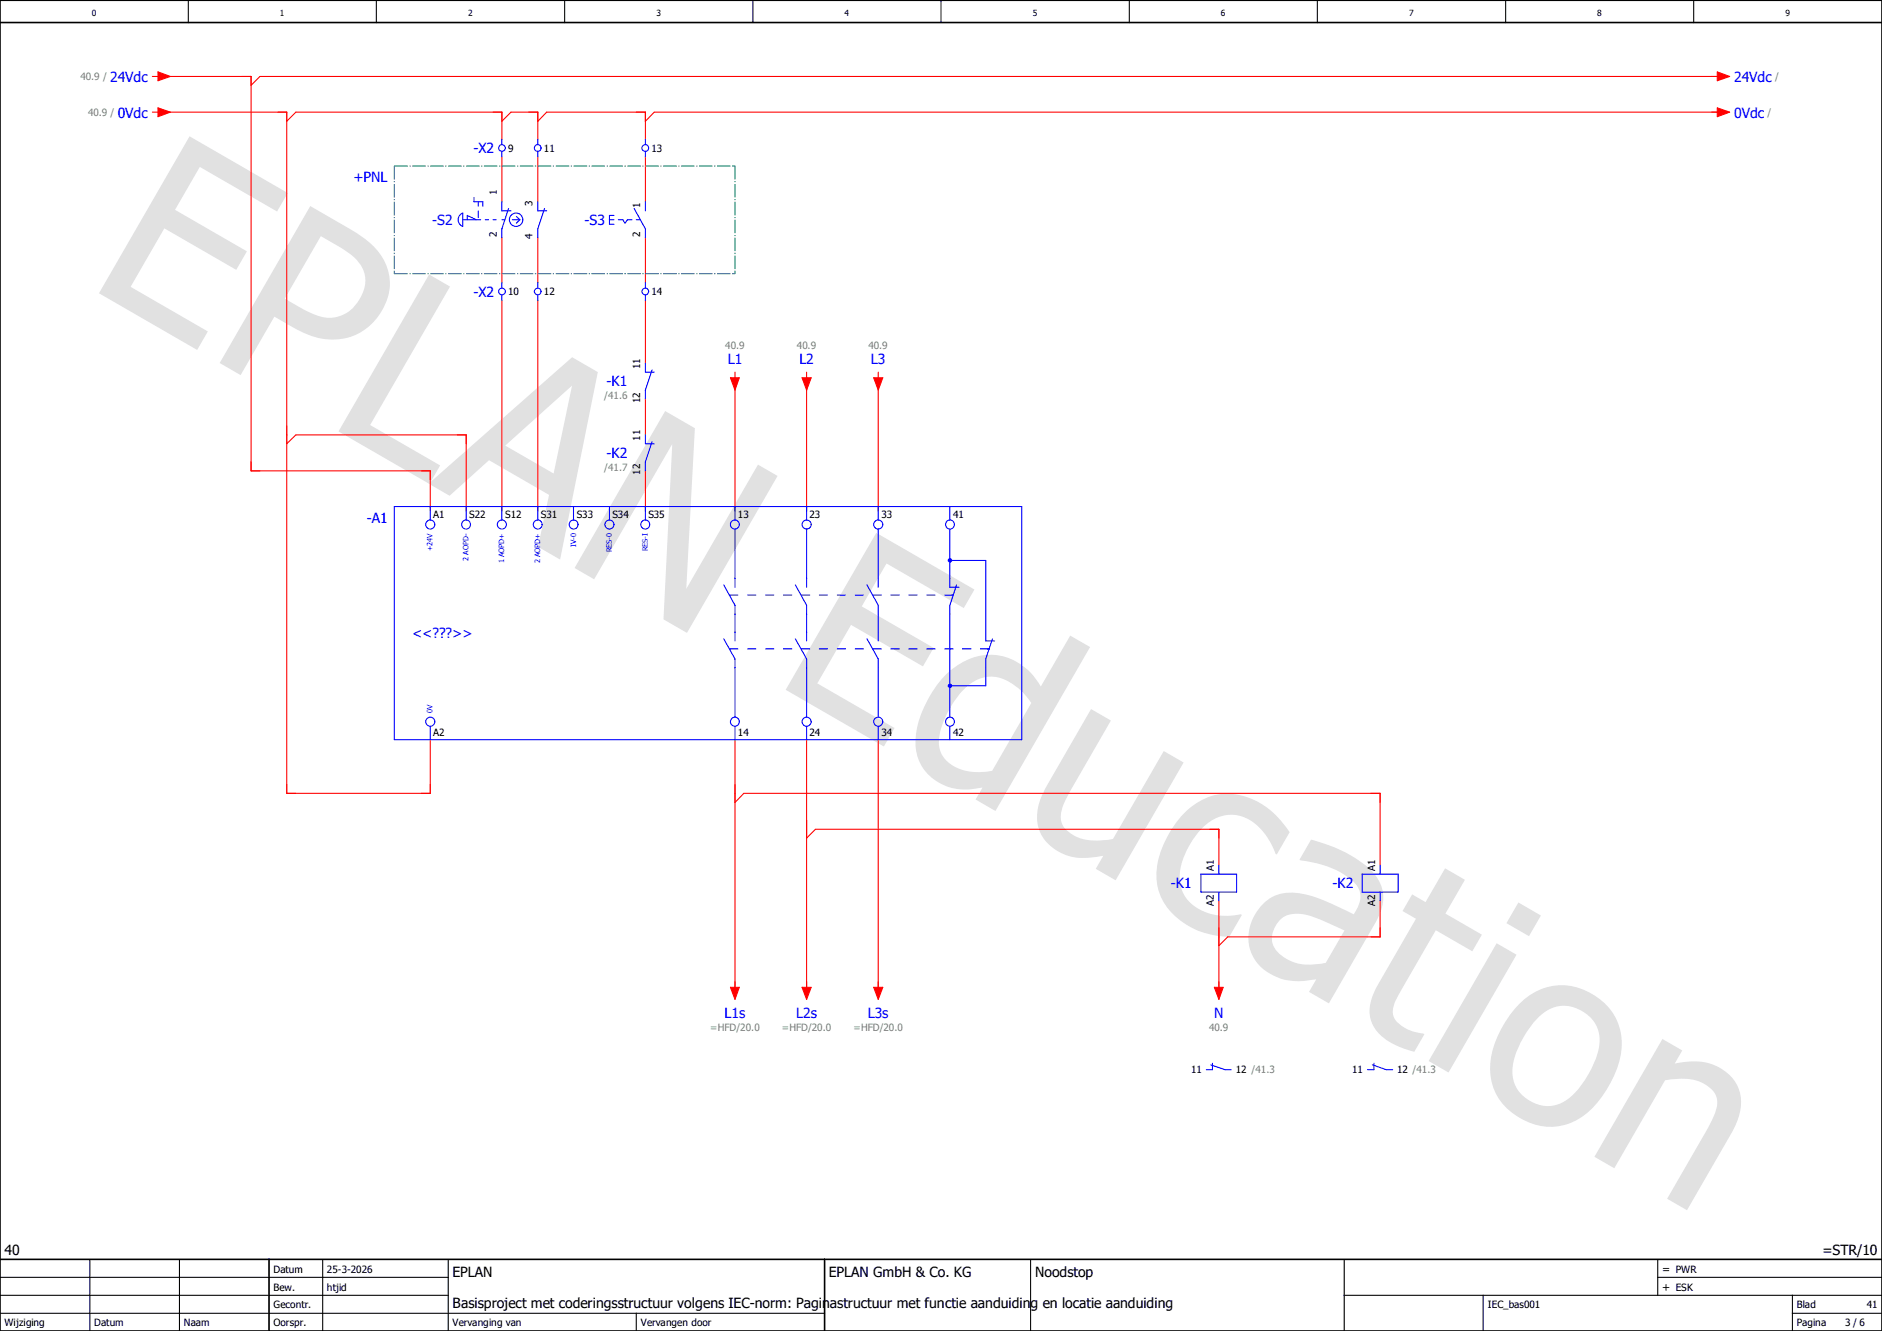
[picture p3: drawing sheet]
<svg xmlns="http://www.w3.org/2000/svg" width="297mm" height="210mm" viewBox="0 0 297 210" stroke-linecap="round" stroke-linejoin="round" font-family="sans-serif">
<path d="M210.1 -.1l-210.1 210.2M0 160.4l70.2 49.6M0 210v.1" fill="none" stroke="#fff" stroke-width=".16"/>
<g fill="none" stroke="#000" stroke-width=".17">
<path d="M29.7 0v3.6M59.4 0v3.6M89.1 0v3.6M118.8 0v3.6M148.5 0v3.6M178.2 0v3.6M207.9 0v3.6M237.6 0v3.6M267.3 0v3.6M14.2 198.7v11.3M28.3 198.7v11.3M50.9 198.7v11.3"/>
<path d="M70.7 198.7v11.3M162.6 198.7v11.3M212.1 198.7v11.3M261.6 198.7v5.7M0 207.2h130.1M0 204.4h70.7M0 201.5h70.7M100.4 207.2v2.8M212.1 204.4h84.9M234.1 204.4v5.6M261.6 201.5h35.4M282.9 207.2h14.1"/>
<path d="M282.9 204.4v5.6"/>
</g>
<path d="M0 3.6h297M0 0h297v210h-297zM0 198.7h297M42.5 198.7v11.3M130.1 198.7v11.3" fill="none" stroke="#000" stroke-width=".25"/>
<path d="M29.9 21.5l15.5 9-1.7 2.9-12.2-7.1-3.9 6.8 11.4 6.6-1.7 2.9-11.4-6.6-5.3 9.3 12.2 7-1.7 2.9-15.5-8.9zM49 32.5l6.2 3.6a12.1 12.1 0 0 1 5.8 5.9 8.4 8.4 0 0 1-2.2 8.9 9.4 9.4 0 0 1-11.2 1.4l-4.3-2.3-5.3 9.2-3.3-1.9zM50.6 37.3l-5.7 9.8 2.3 1.3a8.8 8.8 0 0 0 5.6 1.7 6.1 6.1 0 0 0 4.7-6.9 7.2 7.2 0 0 0-3.6-4.1zM67.7 43.3l3.3 1.9-12.6 21.9 11.1 6.3-1.7 3-14.4-8.3zM67.6 76.3l22.7-19.9 4 2.3-5.9 29.6-3.5-2 1.8-8.2-9.5-5.5-6.2 5.6zM79.7 70.3l7.7 4.4 2.9-13.9zM105 64.9l4.7 2.7-1.4 25.3 11.3-19.6 3.1 1.8-14.3 24.8-3.7-2.2 1.4-27.6-12.3 21.3-3.1-1.8zM138.3 84.1l15.5 8.9-1.7 2.9-12.2-7-3.9 6.8 11.3 6.5-1.6 2.9-11.4-6.5-5.3 9.2 12.2 7.1-1.7 2.9-15.5-9zM149.4 106.4a9.3 9.3 0 0 1 9.9-2.5 9.8 9.8 0 0 1 5 4.4l4.6-8 3.1 1.8-14.9 25.9-3.1-1.8 1.1-1.9a8.7 8.7 0 0 1-9.1-2.7 8.4 8.4 0 0 1-1-8 18.7 18.7 0 0 1 4.4-7.2zM152.1 108.8a14 14 0 0 0-3.9 8.4 4.8 4.8 0 0 0 4.1 4.4 10.4 10.4 0 0 0 4.3 0l6.2-10.7a9.3 9.3 0 0 0-5.7-4.1 5.9 5.9 0 0 0-5 2zM172.2 111.9l3.1 1.8-6.4 11.1a8.6 8.6 0 0 0-1.5 4.4 4 4 0 0 0 3 3 10.8 10.8 0 0 0 5.2 .2l8.1-13.9 3.1 1.8-10.7 18.6-3.2-1.8 1.2-2.1a9.5 9.5 0 0 1-7.1-.7 6.3 6.3 0 0 1-2.9-8l1.1-2.4zM186.7 128.5a9.4 9.4 0 0 1 12.7-1.5 14.8 14.8 0 0 1 4.1 4.3l-2 3.5-.2-.1a9.9 9.9 0 0 0-4.8-5.7 6.1 6.1 0 0 0-7.2 2.1 12 12 0 0 0-3.1 7.5 6.1 6.1 0 0 0 5.1 5.7 10.3 10.3 0 0 0 4.5 0l.2 .1-2 3.5a12.3 12.3 0 0 1-10.6-6 10 10 0 0 1 .4-9.1l1.6-2.7zM201.9 145.2a3.6 3.6 0 0 0-.3 5 7.5 7.5 0 0 0 7.1 1.8l.5-.1 3-5.1-2.4-1.1a10.6 10.6 0 0 0-6-1.5 3.1 3.1 0 0 0-1.9 1zM206.9 132.5a20.8 20.8 0 0 1 9.9 5.3 6 6 0 0 1 .6 7.3l-7.7 13.2-3.1-1.8 1.1-2a10 10 0 0 1-7.9-1.2 6.7 6.7 0 0 1-1.1-9.9 6.4 6.4 0 0 1 7-2.3 36.2 36.2 0 0 1 7.9 3.2 4.3 4.3 0 0 0 .9-3.8 7.3 7.3 0 0 0-3.8-3.3 22.3 22.3 0 0 0-5.6-1.5zM222.9 141.1l2.1 1.2 3.1-5.3 3.1 1.8-3.1 5.4 5.8 3.3-1.5 2.6-5.8-3.3-5.1 8.9a10.4 10.4 0 0 0-1.7 3.8 2.96 2.96 0 0 0 2 2.7 7.7 7.7 0 0 0 2.8 .9l.2 .1-1.6 2.8-1.2-.4a9.5 9.5 0 0 1-5.2-3.6 5.6 5.6 0 0 1-.1-5.2l.8-1.5 6-10.3-2.2-1.3zM236.2 148.8l3.1 1.8-10.7 18.6-3.1-1.8zM239.6 142.4l3.6 2.1-1.9 3.2-3.6-2zM239.5 158.6a9.2 9.2 0 0 1 13.2-.7 9.2 9.2 0 0 1 2.5 10.8 15.8 15.8 0 0 1-6.3 8 9 9 0 0 1-9.8-.8 9 9 0 0 1-3.4-10.6 18.1 18.1 0 0 1 3.8-6.7zM242.6 160.7a15.1 15.1 0 0 0-3.9 7.7 5.6 5.6 0 0 0 3.4 5.6 5.6 5.6 0 0 0 6.4-1.5 15.5 15.5 0 0 0 3.9-7.7 5.6 5.6 0 0 0-6.9-5.9 6.3 6.3 0 0 0-2.9 1.8zM262.4 163.9l3.1 1.9-1.2 2a9.5 9.5 0 0 1 7.8 1.1 6.2 6.2 0 0 1 2.2 7.5l-1.1 2.5-7 12.1-3.1-1.9 6.1-10.5a11.7 11.7 0 0 0 1.8-4.5 3.6 3.6 0 0 0-2.5-3.3 9.8 9.8 0 0 0-5.7-.3l-8 13.8-3.2-1.8z" fill="#e1e1e1"/>
<g fill="none" stroke="#f00" stroke-width=".17">
<path d="M25.5 12.1h14.1v62.2h28.3v6.3M25.5 17.7h19.8v107.5h22.6v-8.5M41 12.1h230.5M46.7 17.7h32.5v4.3M80.6 17.7h4.3v4.3M86.3 17.7h15.6v4.3M103.3 17.7h168.2M79.2 24.8v7M79.2 37.5v7.1M84.9 24.8v7M84.9 37.5v7.1M101.9 24.8v7"/>
<path d="M101.9 37.5v7.1M79.2 47.4v33.2M84.9 47.4v33.2M101.9 47.4v9.9M46.7 68.6h26.9v12M101.9 62.9v5.7M101.9 74.3v6.3M116 60.8v19.8M127.3 60.8v19.8M138.6 60.8v19.8M116 116.7v39.6M127.3 116.7v39.6"/>
<path d="M138.6 116.7v39.6M117.4 125.2h100.4v11.3M128.7 130.9h63.7v5.6M192.4 142.2v14.1M217.8 142.2v5.6h-24"/>
</g>
<path d="M155.6 99.7v1.4h1.4M156.6 100.8l-1 3.2v1.4" fill="none" stroke="#00f" stroke-width=".17"/>
<path d="M149.7 88.1a.37 .37 0 0 1 .6 .3h-.4h.4a.36 .36 0 0 1-.6 .3 .36 .36 0 0 1 0-.6z" fill-rule="evenodd" fill="#00f"/>
<path d="M114.2 92.3l1.8 3.2v1.4M116 91.2v1.5M116 99.7v1.4M125.5 92.3l1.8 3.2v1.4M127.3 91.2v1.5M127.3 99.7v1.4M149.9 91.2v1.5h1.4M151 92.3l-1.1 3.2v1.4M114.2 100.8l1.8 3.2v1.4M125.5 100.8l1.8 3.2v1.4M155.6 105.4v2.8h-5.7" fill="none" stroke="#00f" stroke-width=".17"/>
<path d="M149.6 108a.36 .36 0 0 1 .4-.1 .36 .36 0 0 1 .3 .3h-.4h.4a.36 .36 0 0 1-.5 .4 .36 .36 0 0 1-.2-.6z" fill-rule="evenodd" fill="#00f"/>
<g fill="#00f">
<path d="M150.2 93.8l.3 .1-.3 .1z"/>
<path d="M155.8 102.3h.3l.1 .1-.4 .1z"/>
<path d="M115.1 93.8l-.1 .1 .1 .1h1.4v-.2zM117.9 93.8v.2h1.4v-.2zM120.8 93.8v.2h1.4v-.2zM123.6 93.8v.2h1.4v-.2zM126.4 93.8v.2h1.4v-.2zM129.2 93.8v.2h1.4v-.2zM132.1 93.8v.2h1.4v-.2zM134.9 93.8v.2h1.4v-.2zM137.7 93.8v.2h1.4v-.2zM140.5 93.8v.2h1.5v-.2zM143.4 93.8v.2h1.4v-.2zM146.2 93.8v.2h1.4v-.2zM149.1 93.8v.2h1.4v-.1v-.1z"/>
<path d="M115.1 102.3l-.1 .1 .1 .1h1.4v-.2zM117.9 102.3v.2h1.4v-.2zM120.8 102.3v.2h1.4v-.2zM123.6 102.3v.2h1.4v-.2zM126.4 102.3v.2h1.4v-.2zM129.2 102.3v.2h1.4v-.2zM132.1 102.3v.2h1.4v-.2zM134.9 102.3v.2h1.4v-.2zM137.7 102.3v.2h1.4v-.2zM140.5 102.3v.2h1.5v-.2zM143.4 102.3v.2h1.4v-.2zM146.2 102.3v.2h1.4v-.2zM149.1 102.3v.2h1.4v-.2zM151.8 102.3v.2h1.5v-.2zM154.7 102.3v.2h1.4l.1-.1-.1-.1z"/>
</g>
<g fill="none" stroke="#00f" stroke-width=".17">
<path d="M72.7 33.8l.3-.2v2.1a1.14 1.14 0 0 1-.3-1.9zM73 34.7h2.9M73.7 34.7v-.7l1.4 .7M74.8 31.2v.6h1.4v.8M75.5 31.8v.8M75.5 33.3v1M76.6 34.7h.5M77.8 34.7h.5M79.2 22v.8M79.2 23.9v.9M79.2 31.8v1.5h1.4M79.2 34.7h.5"/>
<path d="M80.3 32.9l-1.1 3.2v1.4M80.9 34.7h1.1M81.5 34.2l.5 .5M82 34.7l-.5 .5M84.9 22v.8M84.9 23.9v.9M84.9 31.8v1.5h1.4M85.9 32.9l-1 3.2v1.4M96.2 34.7h.7M96.9 34h-.7v1.4h.7M97.6 34.7h.7l.3 .5 .4-.5h.7M100.1 32.9l1.8 3.2v1.4"/>
<path d="M100.4 34.7h.6M101.9 22v.8M101.9 23.9v.9M101.9 31.8v1.5M79.2 44.6v.9M79.2 46.5v.9M84.9 44.6v.9M84.9 46.5v.9M101.9 44.6v.9M101.9 46.5v.9M62.2 79.9h99v36.8h-99zM67.9 79.9v2.1"/>
<path d="M73.6 79.9v2.1M79.2 79.9v2.1M84.9 79.9v2.1M90.5 79.9v2.1M96.2 79.9v2.1M101.9 79.9v2.1M116 79.9v2.1M127.3 79.9v2.1M138.6 79.9v2.1M149.9 79.9v2.1M116 83.5v7.7M116 96.9v2.8"/>
<path d="M127.3 83.5v7.7M127.3 96.9v2.8M136.8 92.3l1.8 3.2v5.6M138.6 83.5v9.2M149.9 88.4h5.7v11.3M149.9 83.5v7.7M149.9 96.9v16.3M67.9 114.6v2.1M116 105.4v7.8M116 114.6v2.1M127.3 105.4v7.8M127.3 114.6v2.1"/>
<path d="M136.8 100.8l1.8 3.2v9.2M138.6 114.6v2.1M149.9 114.6v2.1M189.5 137.9h5.7v2.9h-5.7zM192.4 136.5v1.4M215 137.9h5.6v2.9h-5.6zM217.8 136.5v1.4M192.4 140.8v1.4M217.8 140.8v1.4M191.1 168l2.2 .8h1M191.3 167.8v1h-.9M216.6 168l2.2 .8h1"/>
<path d="M216.8 167.8v1h-1"/>
<circle cx="79.2" cy="23.4" r=".54"/>
<circle cx="81.4" cy="34.7" r="1.06"/>
<circle cx="84.9" cy="23.4" r=".53"/>
<circle cx="101.8" cy="23.4" r=".53"/>
<circle cx="79.2" cy="46" r=".53"/>
<circle cx="84.9" cy="46" r=".52"/>
<circle cx="101.8" cy="46" r=".52"/>
<circle cx="67.9" cy="82.8" r=".72"/>
<circle cx="73.5" cy="82.8" r=".71"/>
<circle cx="79.2" cy="82.8" r=".72"/>
<circle cx="84.9" cy="82.8" r=".7"/>
<circle cx="90.5" cy="82.8" r=".71"/>
<circle cx="96.2" cy="82.8" r=".72"/>
<circle cx="101.8" cy="82.8" r=".71"/>
<circle cx="116" cy="82.8" r=".71"/>
<circle cx="127.3" cy="82.8" r=".72"/>
<circle cx="138.6" cy="82.8" r=".72"/>
<circle cx="149.9" cy="82.8" r=".71"/>
<circle cx="67.9" cy="113.9" r=".72"/>
<circle cx="116" cy="113.9" r=".71"/>
<circle cx="127.3" cy="113.9" r=".72"/>
<circle cx="138.6" cy="113.9" r=".72"/>
<circle cx="149.9" cy="113.9" r=".71"/>
</g>
<g fill="none" stroke="#f00" stroke-width=".17">
<path d="M38.2 12.1h1.4v1.4l1.4-1.4M43.9 17.7h1.4v1.4l1.4-1.4M77.8 17.7h1.4v1.4l1.4-1.4M83.4 17.7h1.5v1.4l1.4-1.4M100.4 17.7h1.5v1.4l1.4-1.4M39.6 72.9v1.4h1.4M45.3 67.2v2.8l1.4-1.4M66.5 74.3h1.4v1.4M72.1 68.6h1.5v1.4M45.3 123.8v1.4h1.4M67.9 123.8v1.4h-1.4M116 123.8v2.8l1.4-1.4"/>
<path d="M127.3 129.4v2.8l1.4-1.3M190.9 130.9h1.5v1.3M216.4 125.2h1.4v1.4M192.4 146.4v2.8l1.4-1.4M217.8 146.4v1.4h-1.4"/>
</g>
<g fill="#007f7f">
<path d="M115.7 43.1l.4 .1-.4 .1z"/>
<path d="M115.9 42.9h.2l-.1 .4z"/>
<path d="M115.7 26.1l.4 .1-.4 .1z"/>
<path d="M62.1 42.9h.2l-.1 .4z"/>
<path d="M62.2 43.1l-.1 .1 .1 .1h2.1v-.2zM64.6 43.1v.2h.2v-.2zM65.1 43.1v.2h2.1v-.2zM67.5 43.1v.2h.1v-.2z"/>
<path d="M67.9 43.1v.2h2.1v-.2zM70.3 43.1v.2h.1v-.2zM70.7 43.1v.2h2.2v-.2zM73.1 43.1v.2h.2v-.2z"/>
<path d="M73.6 43.1v.2h2.1v-.2zM75.9 43.1v.2h.2v-.2zM76.4 43.1v.2h2.1v-.2zM78.8 43.1v.2h.2v-.2z"/>
<path d="M79.2 43.1v.2h2.1v-.2zM81.6 43.1v.2h.2v-.2zM82 43.1v.2h2.2v-.2zM84.4 43.1v.2h.2v-.2z"/>
<path d="M84.9 43.1v.2h2.1v-.2zM87.2 43.1v.2h.2v-.2zM87.7 43.1v.2h2.1v-.2zM90.1 43.1v.2h.2v-.2z"/>
<path d="M90.5 43.1v.2h2.2v-.2zM92.9 43.1v.2h.2v-.2zM93.3 43.1v.2h2.2v-.2zM95.8 43.1v.2h.1v-.2z"/>
<path d="M96.2 43.1v.2h2.1v-.2zM98.6 43.1v.2h.2v-.2zM99 43.1v.2h2.1v-.2zM101.4 43.1v.2h.2v-.2z"/>
<path d="M101.9 43.1v.2h2.1v-.2zM104.2 43.1v.2h.2v-.2zM104.6 43.1v.2h2.2v-.2zM107.1 43.1v.2h.1v-.2zM107.5 43.1v.2h2.1v-.2zM109.9 43.1v.2h.2v-.2zM110.3 43.1v.2h2.1v-.2zM112.7 43.1v.2h.2v-.2zM113.2 43.1v.2h2.1v-.2zM115.5 43.1v.2h.2v-.2z"/>
<path d="M115.9 26.2v2.1h.2v-2.1l-.1-.1zM115.9 28.6v.1h.2v-.1zM115.9 29v2.2h.2v-2.2zM115.9 31.4v.2h.2v-.2zM115.9 31.8v2.2h.2v-2.2zM115.9 34.2v.2h.2v-.2zM115.9 34.7v2.1h.2v-2.1zM115.9 37.1v.2h.2v-.2zM115.9 37.5v2.1h.2v-2.1zM115.9 39.9v.2h.2v-.2zM115.9 40.3v2.2h.2v-2.2zM115.9 42.7v.2h.2v-.2z"/>
<path d="M62.2 26.1l-.1 .1 .1 .1h2.1v-.2zM64.6 26.1v.2h.2v-.2zM65.1 26.1v.2h2.1v-.2zM67.5 26.1v.2h.1v-.2z"/>
<path d="M67.9 26.1v.2h2.1v-.2zM70.3 26.1v.2h.1v-.2zM70.7 26.1v.2h2.2v-.2zM73.1 26.1v.2h.2v-.2z"/>
<path d="M73.6 26.1v.2h2.1v-.2zM75.9 26.1v.2h.2v-.2zM76.4 26.1v.2h2.1v-.2zM78.8 26.1v.2h.2v-.2z"/>
<path d="M79.2 26.1v.2h2.1v-.2zM81.6 26.1v.2h.2v-.2zM82 26.1v.2h2.2v-.2zM84.4 26.1v.2h.2v-.2z"/>
<path d="M84.9 26.1v.2h2.1v-.2zM87.2 26.1v.2h.2v-.2zM87.7 26.1v.2h2.1v-.2zM90.1 26.1v.2h.2v-.2z"/>
<path d="M90.5 26.1v.2h2.2v-.2zM92.9 26.1v.2h.2v-.2zM93.3 26.1v.2h2.2v-.2zM95.8 26.1v.2h.1v-.2z"/>
<path d="M96.2 26.1v.2h2.1v-.2zM98.6 26.1v.2h.2v-.2zM99 26.1v.2h2.1v-.2zM101.4 26.1v.2h.2v-.2z"/>
<path d="M101.9 26.1v.2h2.1v-.2zM104.2 26.1v.2h.2v-.2zM104.6 26.1v.2h2.2v-.2zM107.1 26.1v.2h.1v-.2zM107.5 26.1v.2h2.1v-.2zM109.9 26.1v.2h.2v-.2zM110.3 26.1v.2h2.1v-.2zM112.7 26.1v.2h.2v-.2zM113.2 26.1v.2h2.1v-.2zM115.5 26.1v.2h.2v-.2z"/>
<path d="M62.1 26.2v2.1h.2v-2.1l-.1-.1zM62.1 28.6v.1h.2v-.1zM62.1 29v2.2h.2v-2.2zM62.1 31.4v.2h.2v-.2zM62.1 31.8v2.2h.2v-2.2zM62.1 34.2v.2h.2v-.2zM62.1 34.7v2.1h.2v-2.1zM62.1 37.1v.2h.2v-.2zM62.1 37.5v2.1h.2v-2.1zM62.1 39.9v.2h.2v-.2zM62.1 40.3v2.2h.2v-2.2zM62.1 42.7v.2h.2v-.2z"/>
</g>
<path d="M101.9 57.3v1.4h1.4M102.9 58.4l-1 3.2v1.3M101.9 68.6v1.4h1.4M102.9 69.7l-1 3.2v1.4" fill="none" stroke="#00f" stroke-width=".17"/>
<path d="M24.9 11.3l2 .8-2 .6z" fill="none" stroke="#f00" stroke-width=".17"/>
<path d="M24.9 11.3l2 .8-2 .6z" fill="#f00"/>
<path d="M24 12.1h.9M24.9 17l2 .7-2 .7z" fill="none" stroke="#f00" stroke-width=".17"/>
<path d="M24.9 17l2 .7-2 .7z" fill="#f00"/>
<path d="M24 17.7h.9M271 11.3l2 .8-2 .6z" fill="none" stroke="#f00" stroke-width=".17"/>
<path d="M271 11.3l2 .8-2 .6z" fill="#f00"/>
<path d="M270.1 12.1h.9M271 17l2 .7-2 .7z" fill="none" stroke="#f00" stroke-width=".17"/>
<path d="M271 17l2 .7-2 .7z" fill="#f00"/>
<path d="M270.1 17.7h.9M115.3 59.6h1.4l-.7 2z" fill="none" stroke="#f00" stroke-width=".17"/>
<path d="M115.3 59.6h1.4l-.7 2z" fill="#f00"/>
<path d="M116 58.7v.9M126.6 59.6h1.4l-.7 2z" fill="none" stroke="#f00" stroke-width=".17"/>
<path d="M126.6 59.6h1.4l-.7 2z" fill="#f00"/>
<path d="M127.3 58.7v.9M137.9 59.6h1.4l-.7 2z" fill="none" stroke="#f00" stroke-width=".17"/>
<path d="M137.9 59.6h1.4l-.7 2z" fill="#f00"/>
<path d="M138.6 58.7v.9M115.3 155.8h1.4l-.7 1.9z" fill="none" stroke="#f00" stroke-width=".17"/>
<path d="M115.3 155.8h1.4l-.7 1.9z" fill="#f00"/>
<path d="M116 154.9v.9M126.6 155.8h1.4l-.7 1.9z" fill="none" stroke="#f00" stroke-width=".17"/>
<path d="M126.6 155.8h1.4l-.7 1.9z" fill="#f00"/>
<path d="M127.3 154.9v.9M137.9 155.8h1.4l-.7 1.9z" fill="none" stroke="#f00" stroke-width=".17"/>
<path d="M137.9 155.8h1.4l-.7 1.9z" fill="#f00"/>
<path d="M138.6 154.9v.9M191.6 155.8h1.4l-.6 1.9z" fill="none" stroke="#f00" stroke-width=".17"/>
<path d="M191.6 155.8h1.4l-.6 1.9z" fill="#f00"/>
<path d="M192.4 154.9v.9" fill="none" stroke="#f00" stroke-width=".17"/>
<g font-size="2.2" fill="#00f">
<text x="17.4" y="12.9">24Vdc</text>
<text x="273.7" y="12.9">24Vdc</text>
<text x="18.6" y="18.5">0Vdc</text>
<text x="273.7" y="18.5">0Vdc</text>
<text x="55.8" y="28.7">+PNL</text>
<text x="74.7" y="24.2">-X2</text>
<text x="68.2" y="35.5">-S2</text>
<text x="92.2" y="35.5">-S3</text>
<text x="74.7" y="46.8">-X2</text>
<text x="114.9" y="57.5">L1</text>
<text x="126.2" y="57.5">L2</text>
<text x="137.5" y="57.5">L3</text>
<text x="95.7" y="61">-K1</text>
<text x="95.7" y="72.3">-K2</text>
<text x="57.9" y="82.5">-A1</text>
<text x="65.1" y="100.6">&lt;&lt;???&gt;&gt;</text>
<text x="184.8" y="140.2">-K1</text>
<text x="210.3" y="140.2">-K2</text>
<text x="114.3" y="160.6">L1s</text>
<text x="125.6" y="160.6">L2s</text>
<text x="136.9" y="160.6">L3s</text>
<text x="191.6" y="160.6">N</text>
</g>
<g font-size="2.2">
<text x=".7" y="198">40</text>
<text x="287.6" y="198">=STR/10</text>
<text x="71.4" y="201.5">EPLAN</text>
<text x="130.8" y="201.5">EPLAN GmbH &amp; Co. KG</text>
<text x="163.4" y="201.5">Noodstop</text>
<text x="71.4" y="206.5">Basisproject met coderingsstructuur volgens IEC-norm: Paginastructuur met functie aanduiding en locatie aanduiding</text>
</g>
<g font-size="1.8">
<text x="262.3" y="203.7">+ ESK</text>
<text x="262.3" y="200.8">= PWR</text>
</g>
<g font-size="1.6" fill="#7ca552">
<text x="12.7" y="12.6">40.9 /</text>
<text x="280.2" y="12.6">/</text>
<text x="13.9" y="18.3">40.9 /</text>
<text x="278.9" y="18.3">/</text>
<text x="114.5" y="55">40.9</text>
<text x="125.8" y="55">40.9</text>
<text x="137.1" y="55">40.9</text>
<text x="95.3" y="63">/41.6</text>
<text x="95.3" y="74.3">/41.7</text>
<text x="112.1" y="162.6">=HFD/20.0</text>
<text x="123.4" y="162.6">=HFD/20.0</text>
<text x="134.7" y="162.6">=HFD/20.0</text>
<text x="190.8" y="162.6">40.9</text>
</g>
<g font-size="1.6">
<text x="80.2" y="23.9">9</text>
<text x="85.9" y="23.9">11</text>
<text x="102.8" y="23.9">13</text>
<text x="78.4" y="30.7" transform="rotate(-90 78.4 30.7)">1</text>
<text x="84" y="32.4" transform="rotate(-90 84 32.4)">3</text>
<text x="101" y="32.8" transform="rotate(-90 101 32.8)">1</text>
<text x="78.4" y="37.3" transform="rotate(-90 78.4 37.3)">2</text>
<text x="84" y="37.7" transform="rotate(-90 84 37.7)">4</text>
<text x="101" y="37.3" transform="rotate(-90 101 37.3)">2</text>
<text x="80.2" y="46.6">10</text>
<text x="85.9" y="46.6">12</text>
<text x="102.8" y="46.6">14</text>
<text x="101" y="58.3" transform="rotate(-90 101 58.3)">11</text>
<text x="101" y="63.6" transform="rotate(-90 101 63.6)">12</text>
<text x="101" y="69.6" transform="rotate(-90 101 69.6)">11</text>
<text x="101" y="74.9" transform="rotate(-90 101 74.9)">12</text>
<text x="68.4" y="81.7">A1</text>
<text x="74" y="81.7">S22</text>
<text x="79.7" y="81.7">S12</text>
<text x="85.3" y="81.7">S31</text>
<text x="91" y="81.7">S33</text>
<text x="96.6" y="81.7">S34</text>
<text x="102.3" y="81.7">S35</text>
<text x="116.5" y="81.7">13</text>
<text x="127.8" y="81.7">23</text>
<text x="139.1" y="81.7">33</text>
<text x="150.4" y="81.7">41</text>
<text x="68.4" y="116.1">A2</text>
<text x="116.5" y="116.1">14</text>
<text x="127.8" y="116.1">24</text>
<text x="139.1" y="116.1">34</text>
<text x="150.4" y="116.1">42</text>
<text x="191.6" y="137.5" transform="rotate(-90 191.6 137.5)">A1</text>
<text x="217" y="137.5" transform="rotate(-90 217 137.5)">A1</text>
<text x="191.6" y="142.9" transform="rotate(-90 191.6 142.9)">A2</text>
<text x="217" y="142.9" transform="rotate(-90 217 142.9)">A2</text>
<text x="188" y="169.4">11</text>
<text x="195" y="169.4">12 /41.3</text>
<text x="213.4" y="169.4">11</text>
<text x="220.5" y="169.4">12 /41.3</text>
<text x="43.1" y="203.7">Bew.</text>
<text x="43.1" y="200.8">Datum</text>
<text x="51.6" y="203.7">htjid</text>
<text x="51.6" y="200.8">25-3-2026</text>
<text x=".7" y="209.3">Wijziging</text>
<text x="14.9" y="209.3">Datum</text>
<text x="29" y="209.3">Naam</text>
<text x="43.1" y="209.3">Oorspr.</text>
<text x="43.1" y="206.5">Gecontr.</text>
<text x="71.4" y="209.3">Vervanging van</text>
<text x="101.1" y="209.3">Vervangen door</text>
<text x="234.8" y="206.5">IEC_bas001</text>
<text x="283.5" y="206.5">Blad</text>
<text x="283.5" y="209.3">Pagina</text>
<text x="291.2" y="209.3">3 / 6</text>
<text x="294.6" y="206.5">41</text>
</g>
<g font-size="1.3">
<text x="14.5" y="2.5">0</text>
<text x="44.2" y="2.5">1</text>
<text x="73.9" y="2.5">2</text>
<text x="103.6" y="2.5">3</text>
<text x="133.3" y="2.5">4</text>
<text x="163" y="2.5">5</text>
<text x="192.7" y="2.5">6</text>
<text x="222.4" y="2.5">7</text>
<text x="252.1" y="2.5">8</text>
<text x="281.8" y="2.5">9</text>
</g>
<g font-size="1.2" fill="#00f">
<text x="68.3" y="86.9" transform="rotate(-90 68.3 86.9)">+24V</text>
<text x="74" y="88.5" transform="rotate(-90 74 88.5)">2 AOPD-</text>
<text x="79.6" y="88.9" transform="rotate(-90 79.6 88.9)">1 AOPD+</text>
<text x="85.3" y="88.9" transform="rotate(-90 85.3 88.9)">2 AOPD+</text>
<text x="90.9" y="86.3" transform="rotate(-90 90.9 86.3)">IV-0</text>
<text x="96.6" y="87.2" transform="rotate(-90 96.6 87.2)">RES-0</text>
<text x="102.2" y="87" transform="rotate(-90 102.2 87)">RES-I</text>
<text x="68.3" y="112.4" transform="rotate(-90 68.3 112.4)">0V</text>
</g>
</svg>
